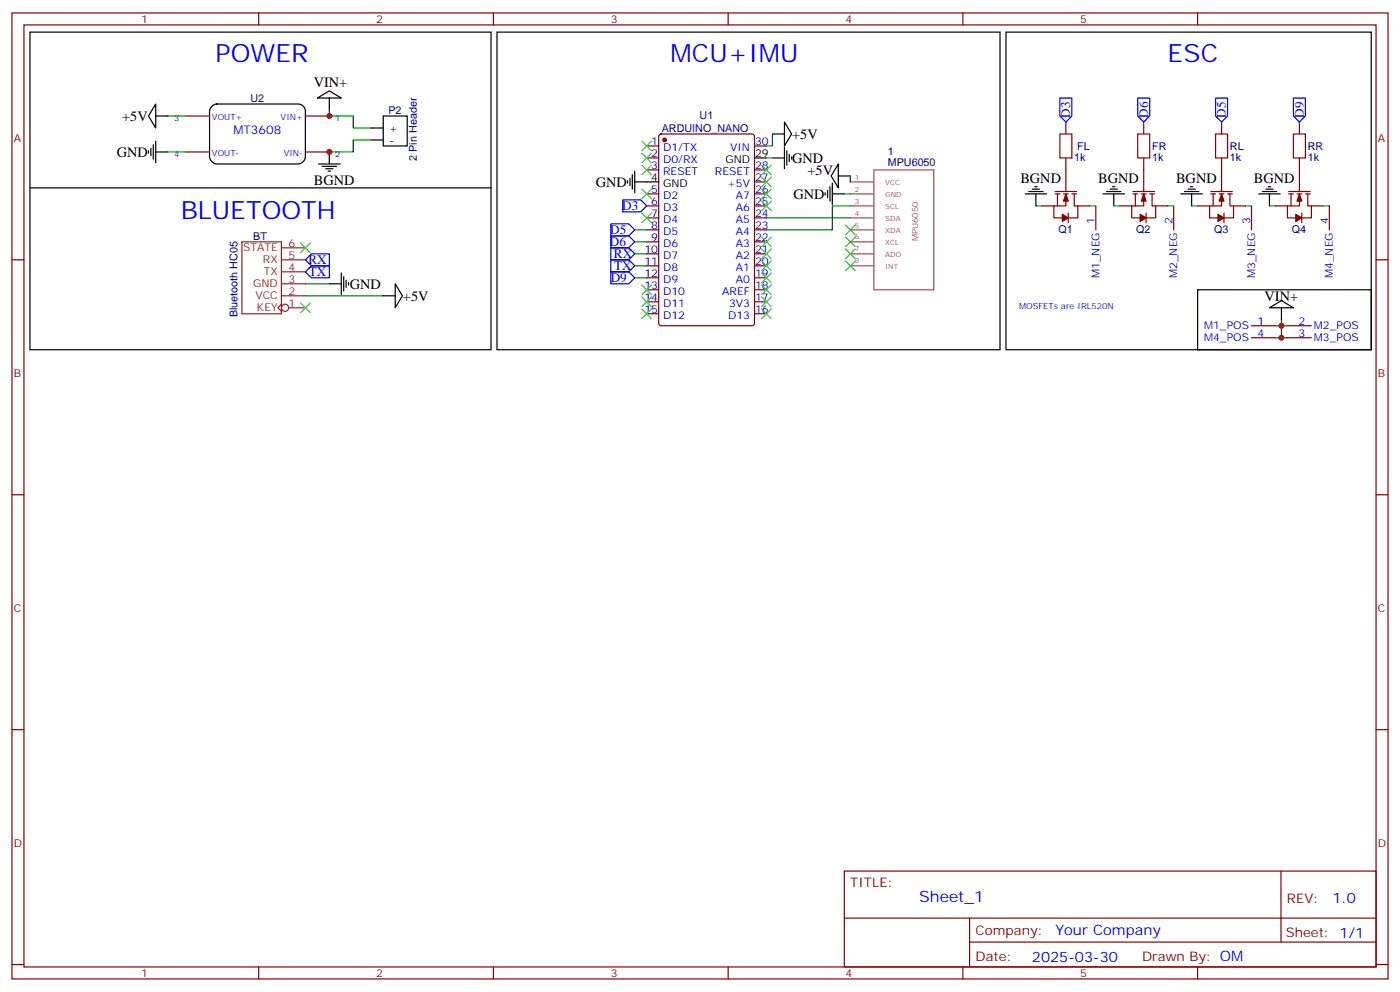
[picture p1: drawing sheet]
<svg xmlns="http://www.w3.org/2000/svg" width="412mm" height="292mm" viewBox="0 0 412 292" stroke-linecap="round" stroke-linejoin="round" font-family="sans-serif">
<g fill="none" stroke="#870000" stroke-width=".35">
<path d="M3.5 3.8h405.4v284.3h-405.4zM7.1 7.3h398.2v277.3h-398.2zM76.2 3.8v3.5M145.3 3.8v3.5M214.5 3.8v3.5M283.6 3.8v3.5M352.8 3.8v3.5M54.7 34.1h7M90 34.1h7M194.3 39.6l.4-.2h26.8l.7 .5v55.3l-.4 .6-27.1 .1-.6-.5-.1-55.3zM314 35.9v3.5M336.9 35.9v3.5"/>
<path d="M359.8 35.9v3.5M382.8 35.9v3.5M54.7 44.7h7M90 44.7h7M190.5 43h3.5M190.5 46.5h3.5M190.5 50h3.5M190.5 57.1h3.5M222.2 43h3.6M222.2 50h3.6M222.2 57.1h3.6M222.2 53.6h3.6"/>
<path d="M310.8 57.1h1.4M310.8 56.4h6.3M311.5 57.1v3.5M313.3 57.1h1.4M314 57.1v3.5h-3.6v3.5h2.5M314 46.5v9.9M315.7 57.1h1.4M316.4 57.1v3.5h1.1v3.5h-2.8M333.7 57.1h1.4M333.7 56.4h6.4M334.4 57.1v3.5M336.2 57.1h1.4"/>
<path d="M336.9 57.1v3.5h-3.5v3.5h2.4M336.9 46.5v9.9M338.7 57.1h1.4M339.4 57.1v3.5h1v3.5h-2.8M356.7 57.1h1.4M356.7 56.4h6.3M357.4 57.1v3.5M359.1 57.1h1.4M359.8 57.1v3.5h-3.5v3.5h2.5M359.8 46.5v9.9M361.6 57.1h1.4M362.3 57.1v3.5h1.1v3.5h-2.9"/>
<path d="M379.6 57.1h1.4M379.6 56.4h6.3M380.3 57.1v3.5M382.1 57.1h1.4M382.8 57.1v3.5h-3.6v3.5h2.5M382.8 46.5v9.9M384.5 57.1h1.4M385.2 57.1v3.5h1.1v3.5h-2.8M3.5 76.5h3.6M190.5 60.6h3.5M190.5 64.1h3.5M190.5 67.7h3.5"/>
<path d="M190.5 71.2h3.5M190.5 74.7h3.5M190.5 78.2h3.5M222.2 60.6h3.6M222.2 64.1h3.6M222.2 67.7h3.6M222.2 71.2h3.6M222.2 74.7h3.6M222.2 78.2h3.6M306.9 60.6h3.5M314.7 62.7v2.8M317.5 60.6h3.5"/>
<path d="M322.8 60.6v7.1M329.8 60.6h3.6M337.6 62.7v2.8M340.4 60.6h3.6M345.7 60.6v7.1M352.8 60.6h3.5M360.5 62.7v2.8M363.4 60.6h3.5M368.7 60.6v7.1M375.7 60.6h3.5M383.5 62.7v2.8M386.3 60.6h3.5"/>
<path d="M391.6 60.6v7.1M405.3 76.5h3.6M190.5 81.8h3.5M190.5 85.3h3.5M190.5 88.8h3.5M190.5 92.4h3.5M222.2 81.8h3.6M222.2 85.3h3.6M222.2 88.8h3.6M222.2 92.4h3.6M368.7 95.9h7M368.7 99.4h7"/>
<path d="M379.2 95.9h7.1M379.2 99.4h7.1M3.5 145.6h3.6M405.3 145.6h3.6M3.5 214.8h3.6M405.3 214.8h3.6M248.7 256.4h156.6v28.2h-156.6zM377.3 256.4v20.9M248.7 270.2h156.5M285.6 277.3h119.6M285.6 270.2v14.2M3.5 283.9h3.6"/>
<path d="M76.2 284.6v3.5M145.3 284.6v3.5M214.5 284.6v3.5M283.6 284.6v3.5M352.8 284.6v3.5M405.3 283.9h3.6"/>
</g>
<g fill="#870000" stroke="#870000" stroke-width=".35">
<path d="M312.9 63.1l1.8 1-1.8 1.1z"/>
<path d="M314 57.1l.7 2.1h-1.4z"/>
<path d="M335.8 63.1l1.8 1-1.8 1.1z"/>
<path d="M336.9 57.1l.7 2.1h-1.4z"/>
<path d="M358.8 63.1l1.7 1-1.7 1.1z"/>
<path d="M359.8 57.1l.7 2.1h-1.4z"/>
<path d="M381.7 63.1l1.8 1-1.8 1.1z"/>
<path d="M382.8 57.1l.7 2.1h-1.4z"/>
<circle cx="195.8" cy="41.2" r=".53"/>
</g>
<g fill="none" stroke="#000" stroke-width=".35">
<path d="M8.8 9.5h135.8v93.4h-135.8zM146.4 9.5h148.2v93.4h-148.2zM296.3 9.5h107.6v93.4h-107.6zM45.9 30.6v7.1l-2.2-3.6zM45.9 34.1h3.5M62.4 31.2l1.5-.6h23.9a2.12 2.12 0 0 1 2.2 2.1v13.4a2.27 2.27 0 0 1-2.2 2.2h-23.9a2.27 2.27 0 0 1-2.2-2.2v-13.4l.1-.5zM93.5 28.9l3.5-2.2 3.5 2.2zM97 28.9v3.5M109.4 37.7h3.5M112.9 34.1h7v8.9h-7zM227.5 39.4h3.6M231.1 35.9l2.1 3.5-2.1 3.6z"/>
<path d="M8.8 55.3h135.8M43.7 44.4v.7M44.4 43.7v2.1M45.2 42.6v4.2M45.9 44.7h3.5M45.9 41.6v6.3M93.8 48.3h6.4M94.9 49h4.2M96 49.7h2.1M96.7 50.4h.7M97 44.7v3.6M109.4 41.2h3.5"/>
<path d="M184.9 53.2v.7M185.6 52.5v2.1M186.3 51.4v4.3M187 53.6h7M187 50.4v6.3M222.2 46.5h3.6M227.5 46.5h3.6M231.1 43.3v6.4M231.8 44.4v4.2M232.5 45.4v2.2M233.2 46.1v.7M243.1 56.7v.7"/>
<path d="M243.8 56v2.1M244.5 55v4.2M245.2 57.1h3.5M245.2 53.9v6.4M246.9 48.3v7l-2.1-3.5zM246.9 51.8h3.6M302 57.1h6.3M303 56.4h4.3M304.1 55.7h2.1M304.8 55h.7M305.2 57.1v3.5M324.9 57.1h6.4"/>
<path d="M326 56.4h4.2M327 55.7h2.1M327.7 55h.7M328.1 57.1v3.5M347.8 57.1h6.4M348.9 56.4h4.2M350 55.7h2.1M350.7 55h.7M351 57.1v3.5M370.8 57.1h6.3M371.8 56.4h4.3M372.9 55.7h2.1"/>
<path d="M373.6 55h.7M373.9 57.1v3.5M97 83.5h3.5M100.5 80.4v6.3M101.2 81.4v4.3M102 82.5v2.1M102.7 83.2v.7M112.9 87.1h3.5M116.4 83.5l2.1 3.6-2.1 3.5zM352.8 85.3h51.1v17.6h-51.1zM373.9 90.6l3.6-2.1 3.5 2.1zM377.5 90.6v3.5"/>
</g>
<g fill="none" stroke="#008700" stroke-width=".35">
<path d="M49.4 34.1h5.3M97 32.4v1.7h7.1v3.6h5.3M227.5 39.4v3.6h-1.7M49.4 44.7h5.3M109.4 41.2h-5.3v3.5h-7.1M225.8 46.5h1.7M248.7 57.1h1.8M250.5 51.8v1.8M187 67.7h3.5M187 71.2h3.5M187 74.7h3.5M187 78.2h3.5"/>
<path d="M225.8 64.1h24.7M250.5 60.6h-5.3v7.1h-19.4M305.2 60.6h1.7M321 60.6h1.8M328.1 60.6h1.7M344 60.6h1.7M351 60.6h1.8M366.9 60.6h1.8M373.9 60.6h1.8M389.8 60.6h1.8M90 83.5h7M90 87.1h22.9"/>
<path d="M187 81.8h3.5M375.7 99.4h3.5M375.7 95.9h3.5M377.5 94.1v5.3"/>
</g>
<path d="M312.2 39.4h3.5v7.1h-3.5zM335.1 39.4h3.6v7.1h-3.6zM358.1 39.4h3.5v7.1h-3.5zM381 39.4h3.5v7.1h-3.5z" fill="none" stroke="#a10000" stroke-width=".35"/>
<path d="M312.2 28.9h3.5v5.2l-1.7 1.8-1.8-1.8zM335.1 28.9h3.6v5.2l-1.8 1.8-1.8-1.8zM358.1 28.9h3.5v5.2l-1.8 1.8-1.7-1.8zM381 28.9h3.5v5.2l-1.7 1.8-1.8-1.8zM183.4 58.8h5.3l1.8 1.8-1.8 1.8h-5.3zM90 76.5l1.7-1.8h5.3v3.5h-5.3zM179.9 69.4h5.3l1.8 1.8-1.8 1.8h-5.3zM179.9 65.9h5.3l1.8 1.8-1.8 1.7h-5.3zM179.9 73h5.3l1.8 1.7-1.8 1.8h-5.3zM179.9 76.5h5.3l1.8 1.7-1.8 1.8h-5.3zM90 80l1.7-1.8h5.3v3.6h-5.3zM179.9 80h5.3l1.8 1.8-1.8 1.7h-5.3z" fill="none" stroke="#00f" stroke-width=".35"/>
<g fill="none" stroke="#8c2424" stroke-width=".35">
<path d="M71.3 71.2h11.6v21.2h-11.6zM82.9 76.5h7.1M82.9 73h7.1M82.9 89.5l-1.1 1.1 1.1 1.1M82.9 87.1h7.1M82.9 83.5h7.1M82.9 80h7.1M85 90.6h5"/>
<circle cx="84" cy="90.6" r="1.06"/>
</g>
<g fill="none" stroke="#3c3" stroke-width=".35">
<path d="M189.1 41.6l2.8 2.8M189.1 55.7l2.8 2.8M189.1 48.6l2.8 2.8M189.1 45.1l2.8 2.8M191.9 55.7l-2.8 2.8M191.9 48.6l-2.8 2.8M191.9 45.1l-2.8 2.8M191.9 41.6l-2.8 2.8M224.4 48.6l2.8 2.8M224.4 52.1l2.8 2.9M224.4 55.7l2.8 2.8M224.4 59.2l2.8 2.8"/>
<path d="M227.2 48.6l-2.8 2.8M227.2 52.1l-2.8 2.9M227.2 55.7l-2.8 2.8M227.2 59.2l-2.8 2.8M88.5 71.5l2.9 2.9M91.4 71.5l-2.9 2.9M189.1 62.7l2.8 2.8M191.9 62.7l-2.8 2.8M224.4 69.8l2.8 2.8M224.4 73.3l2.8 2.8M224.4 76.8l2.8 2.9M227.2 69.8l-2.8 2.8"/>
<path d="M227.2 73.3l-2.8 2.8M227.2 76.8l-2.8 2.9M249.1 66.3l2.8 2.8M249.1 69.8l2.8 2.8M249.1 73.3l2.8 2.8M249.1 76.8l2.8 2.9M251.9 66.3l-2.8 2.8M251.9 69.8l-2.8 2.8M251.9 73.3l-2.8 2.8M251.9 76.8l-2.8 2.9M88.5 89.2l2.9 2.8M91.4 89.2l-2.9 2.8"/>
<path d="M189.1 90.9l2.8 2.9M189.1 87.4l2.8 2.8M189.1 83.9l2.8 2.8M191.9 87.4l-2.8 2.8M191.9 90.9l-2.8 2.9M191.9 83.9l-2.8 2.8M224.4 80.4l2.8 2.8M224.4 83.9l2.8 2.8M224.4 87.4l2.8 2.8M224.4 90.9l2.8 2.9M227.2 80.4l-2.8 2.8M227.2 83.9l-2.8 2.8"/>
<path d="M227.2 87.4l-2.8 2.8M227.2 90.9l-2.8 2.9"/>
</g>
<path d="M250.5 57.1h6.9M250.5 53.6h6.9M257.4 50h17.7v35.3h-17.7zM250.5 64.1h6.9M250.5 60.6h6.9M250.5 67.7h6.9M250.5 71.2h6.9M250.5 74.7h6.9M250.5 78.2h6.9" fill="none" stroke="#a64a4a" stroke-width=".35"/>
<g fill="#c00">
<circle cx="97" cy="34.1" r=".88"/>
<circle cx="97" cy="44.7" r=".88"/>
<circle cx="377.5" cy="95.9" r=".88"/>
<circle cx="377.5" cy="99.4" r=".88"/>
</g>
<g font-size="7.4" fill="#00f">
<text x="63.5" y="18.3">POWER</text>
<text x="197.6" y="18.3">MCU+IMU</text>
<text x="344" y="18.3">ESC</text>
<text x="53.2" y="64.4">BLUETOOTH</text>
</g>
<text font-size="4.6" fill="#00f" x="270.8" y="265.4">Sheet_1</text>
<g font-size="4.2">
<text x="92.4" y="25.6">VIN+</text>
<text x="36" y="35.6">+5V</text>
<text x="233.4" y="40.9">+5V</text>
<text x="34.4" y="46.1">GND</text>
<text x="233.4" y="47.9">GND</text>
<text x="237.9" y="51.5">+5V</text>
<text x="300.6" y="53.8">BGND</text>
<text x="323.5" y="53.8">BGND</text>
<text x="346.4" y="53.8">BGND</text>
<text x="369.4" y="53.8">BGND</text>
<text x="92.4" y="54.3">BGND</text>
<text x="175.5" y="55">GND</text>
<text x="233.7" y="58.5">GND</text>
<text x="103" y="85">GND</text>
<text x="118.7" y="88.5">+5V</text>
<text x="372.5" y="88.5">VIN+</text>
</g>
<g font-size="4.2" fill="#00f">
<text x="392.5" y="265.7">1.0</text>
<text x="310.9" y="275.2">Your Company</text>
<text x="304" y="283">2025-03-30</text>
</g>
<g font-size="3.9" fill="#00f">
<text x="315.2" y="34.7" transform="rotate(-90 315.2 34.7)">D3</text>
<text x="338.2" y="34.7" transform="rotate(-90 338.2 34.7)">D6</text>
<text x="361.1" y="34.7" transform="rotate(-90 361.1 34.7)">D5</text>
<text x="384" y="34.7" transform="rotate(-90 384 34.7)">D9</text>
<text x="183.3" y="61.8">D3</text>
<text x="179.8" y="68.9">D5</text>
<text x="90.9" y="77.8">RX</text>
<text x="179.7" y="72.3">D6</text>
<text x="180.8" y="76">RX</text>
<text x="91" y="81.3">TX</text>
<text x="179.9" y="83">D9</text>
<text x="180.9" y="79.5">TX</text>
</g>
<g font-size="3.9" fill="#800">
<text x="250.5" y="261">TITLE:</text>
<text x="379.1" y="265.7">REV:</text>
<text x="287.4" y="275.2">Company:</text>
<text x="378.7" y="275.8">Sheet: 1/1</text>
<text x="287.4" y="282.9">Date:</text>
<text x="336.4" y="282.9">Drawn By: OM</text>
</g>
<text font-size="3.5" fill="#00f" x="68.8" y="39.4">MT3608</text>
<g font-size="3.2" fill="#800">
<text x="41.6" y="6.8">1</text>
<text x="110.8" y="6.8">2</text>
<text x="179.9" y="6.8">3</text>
<text x="249.1" y="6.8">4</text>
<text x="318.2" y="6.8">5</text>
<text x="4.1" y="41.9">A</text>
<text x="405.9" y="41.9">A</text>
<text x="4.1" y="111.1">B</text>
<text x="405.9" y="111.1">B</text>
<text x="4.1" y="180.2">C</text>
<text x="405.9" y="180.2">C</text>
<text x="4.1" y="249.3">D</text>
<text x="405.9" y="249.3">D</text>
<text x="41.6" y="287.6">1</text>
<text x="110.8" y="287.6">2</text>
<text x="179.9" y="287.6">3</text>
<text x="249.1" y="287.6">4</text>
<text x="318.2" y="287.6">5</text>
</g>
<g font-size="3.2" fill="#000080">
<text x="73.7" y="30">U2</text>
<text x="114.4" y="33.5">P2</text>
<text x="206.1" y="35">U1</text>
<text x="194.9" y="38.8">ARDUINO_NANO</text>
<text x="122.8" y="47.3" transform="rotate(-90 122.8 47.3)">2 Pin Header</text>
<text x="261.5" y="45.7">1</text>
<text x="316.4" y="47.3">1k</text>
<text x="317.3" y="44.1">FL</text>
<text x="339.4" y="47.3">1k</text>
<text x="339.4" y="44.1">FR</text>
<text x="362.3" y="47.3">1k</text>
<text x="362.3" y="44.1">RL</text>
<text x="385.2" y="47.3">1k</text>
<text x="385.2" y="44.1">RR</text>
<text x="261.5" y="49">MPU6050</text>
<text x="74.6" y="70.5">BT</text>
<text x="311.8" y="68.6">Q1</text>
<text x="334.7" y="68.6">Q2</text>
<text x="357.6" y="68.6">Q3</text>
<text x="380.6" y="68.6">Q4</text>
<text x="69.9" y="93.4" transform="rotate(-90 69.9 93.4)">Bluetooth HC05</text>
</g>
<g font-size="3.2">
<text x="114.7" y="38.7">+</text>
<text x="114.7" y="42.3">-</text>
<text x="213.7" y="47.9">GND</text>
<text x="222.4" y="46.1">29</text>
<text x="191.8" y="53.2">4</text>
<text x="195.3" y="55">GND</text>
</g>
<g font-size="3.2" fill="#00f">
<text x="191.8" y="42.6">1</text>
<text x="191.8" y="46.1">2</text>
<text x="195.3" y="44.4">D1/TX</text>
<text x="195.3" y="47.9">D0/RX</text>
<text x="215.1" y="44.4">VIN</text>
<text x="222.4" y="42.6">30</text>
<text x="191.8" y="49.7">3</text>
<text x="195.3" y="51.4">RESET</text>
<text x="210.6" y="51.4">RESET</text>
<text x="222.4" y="53.2">27</text>
<text x="222.4" y="49.7">28</text>
<text x="191.8" y="56.7">5</text>
<text x="195.3" y="58.5">D2</text>
<text x="214.2" y="55">+5V</text>
<text x="216.8" y="58.5">A7</text>
<text x="222.4" y="56.7">26</text>
<text x="191.8" y="60.3">6</text>
<text x="191.8" y="63.8">7</text>
<text x="195.3" y="62">D3</text>
<text x="195.3" y="65.5">D4</text>
<text x="216.8" y="65.5">A5</text>
<text x="216.8" y="62">A6</text>
<text x="222.4" y="63.8">24</text>
<text x="222.4" y="60.3">25</text>
<text x="322.4" y="65.9" transform="rotate(-90 322.4 65.9)">1</text>
<text x="345.4" y="65.9" transform="rotate(-90 345.4 65.9)">2</text>
<text x="368.3" y="65.9" transform="rotate(-90 368.3 65.9)">3</text>
<text x="391.2" y="65.9" transform="rotate(-90 391.2 65.9)">4</text>
<text x="191.8" y="67.3">8</text>
<text x="191.8" y="70.8">9</text>
<text x="195.3" y="69.1">D5</text>
<text x="216.8" y="69.1">A4</text>
<text x="222.4" y="70.8">22</text>
<text x="222.4" y="67.3">23</text>
<text x="189.8" y="74.4">10</text>
<text x="189.8" y="77.9">11</text>
<text x="195.3" y="72.6">D6</text>
<text x="195.3" y="76.1">D7</text>
<text x="216.8" y="76.1">A2</text>
<text x="216.8" y="72.6">A3</text>
<text x="222.4" y="77.9">20</text>
<text x="222.4" y="74.4">21</text>
<text x="189.8" y="81.4">12</text>
<text x="195.3" y="79.7">D8</text>
<text x="195.3" y="83.2">D9</text>
<text x="216.8" y="83.2">A0</text>
<text x="216.8" y="79.7">A1</text>
<text x="222.4" y="81.4">19</text>
<text x="323.8" y="81.9" transform="rotate(-90 323.8 81.9)">M1_NEG</text>
<text x="346.8" y="81.9" transform="rotate(-90 346.8 81.9)">M2_NEG</text>
<text x="369.7" y="81.9" transform="rotate(-90 369.7 81.9)">M3_NEG</text>
<text x="392.6" y="81.9" transform="rotate(-90 392.6 81.9)">M4_NEG</text>
<text x="189.8" y="84.9">13</text>
<text x="189.8" y="88.5">14</text>
<text x="195.3" y="86.7">D10</text>
<text x="212.7" y="86.7">AREF</text>
<text x="222.4" y="88.5">17</text>
<text x="222.4" y="84.9">18</text>
<text x="189.8" y="92">15</text>
<text x="195.3" y="90.2">D11</text>
<text x="195.3" y="93.8">D12</text>
<text x="214.5" y="93.8">D13</text>
<text x="214.7" y="90.2">3V3</text>
<text x="222.4" y="92">16</text>
<text x="370.4" y="95.5">1</text>
<text x="382.5" y="95.5">2</text>
<text x="354.7" y="96.9">M1_POS</text>
<text x="354.7" y="100.5">M4_POS</text>
<text x="370.4" y="99.1">4</text>
<text x="382.5" y="99.1">3</text>
<text x="387" y="96.9">M2_POS</text>
<text x="387" y="100.5">M3_POS</text>
</g>
<g font-size="3.2" fill="#8d2323">
<text x="71.6" y="74">STATE</text>
<text x="77.5" y="77.5">RX</text>
<text x="85" y="76.1">5</text>
<text x="85" y="72.6">6</text>
<text x="77.7" y="81.1">TX</text>
<text x="85" y="83.2">3</text>
<text x="85" y="79.7">4</text>
<text x="74.6" y="84.6">GND</text>
<text x="75.2" y="88.1">VCC</text>
<text x="85" y="86.7">2</text>
<text x="75.7" y="91.7">KEY</text>
<text x="85" y="90.2">1</text>
</g>
<g font-size="2.5" fill="#00f">
<text x="51.4" y="35.6">3</text>
<text x="62.4" y="35.2">VOUT+</text>
<text x="82.7" y="35.2">VIN+</text>
<text x="98.8" y="35.6">1</text>
<text x="51.4" y="46.1">4</text>
<text x="62.4" y="45.8">VOUT-</text>
<text x="83.6" y="45.8">VIN-</text>
<text x="98.8" y="46.1">2</text>
<text x="300.2" y="90.9">MOSFETs are IRL520N</text>
</g>
<text font-size="2.5" fill="#a54b4b" x="270.5" y="71" transform="rotate(-90 270.5 71)">MPU6050</text>
<g font-size="2.1" fill="#a54b4b">
<text x="251.8" y="52.9">1</text>
<text x="251.8" y="59.9">3</text>
<text x="251.8" y="56.4">2</text>
<text x="260.8" y="58.1">GND</text>
<text x="260.8" y="54.6">VCC</text>
<text x="251.8" y="63.4">4</text>
<text x="260.8" y="65.2">SDA</text>
<text x="260.8" y="61.6">SCL</text>
<text x="251.8" y="67">5</text>
<text x="251.8" y="70.5">6</text>
<text x="260.8" y="68.7">XDA</text>
<text x="251.8" y="74">7</text>
<text x="251.8" y="77.6">8</text>
<text x="260.8" y="72.2">XCL</text>
<text x="260.8" y="75.8">ADO</text>
<text x="260.8" y="79.3">INT</text>
</g>
</svg>
